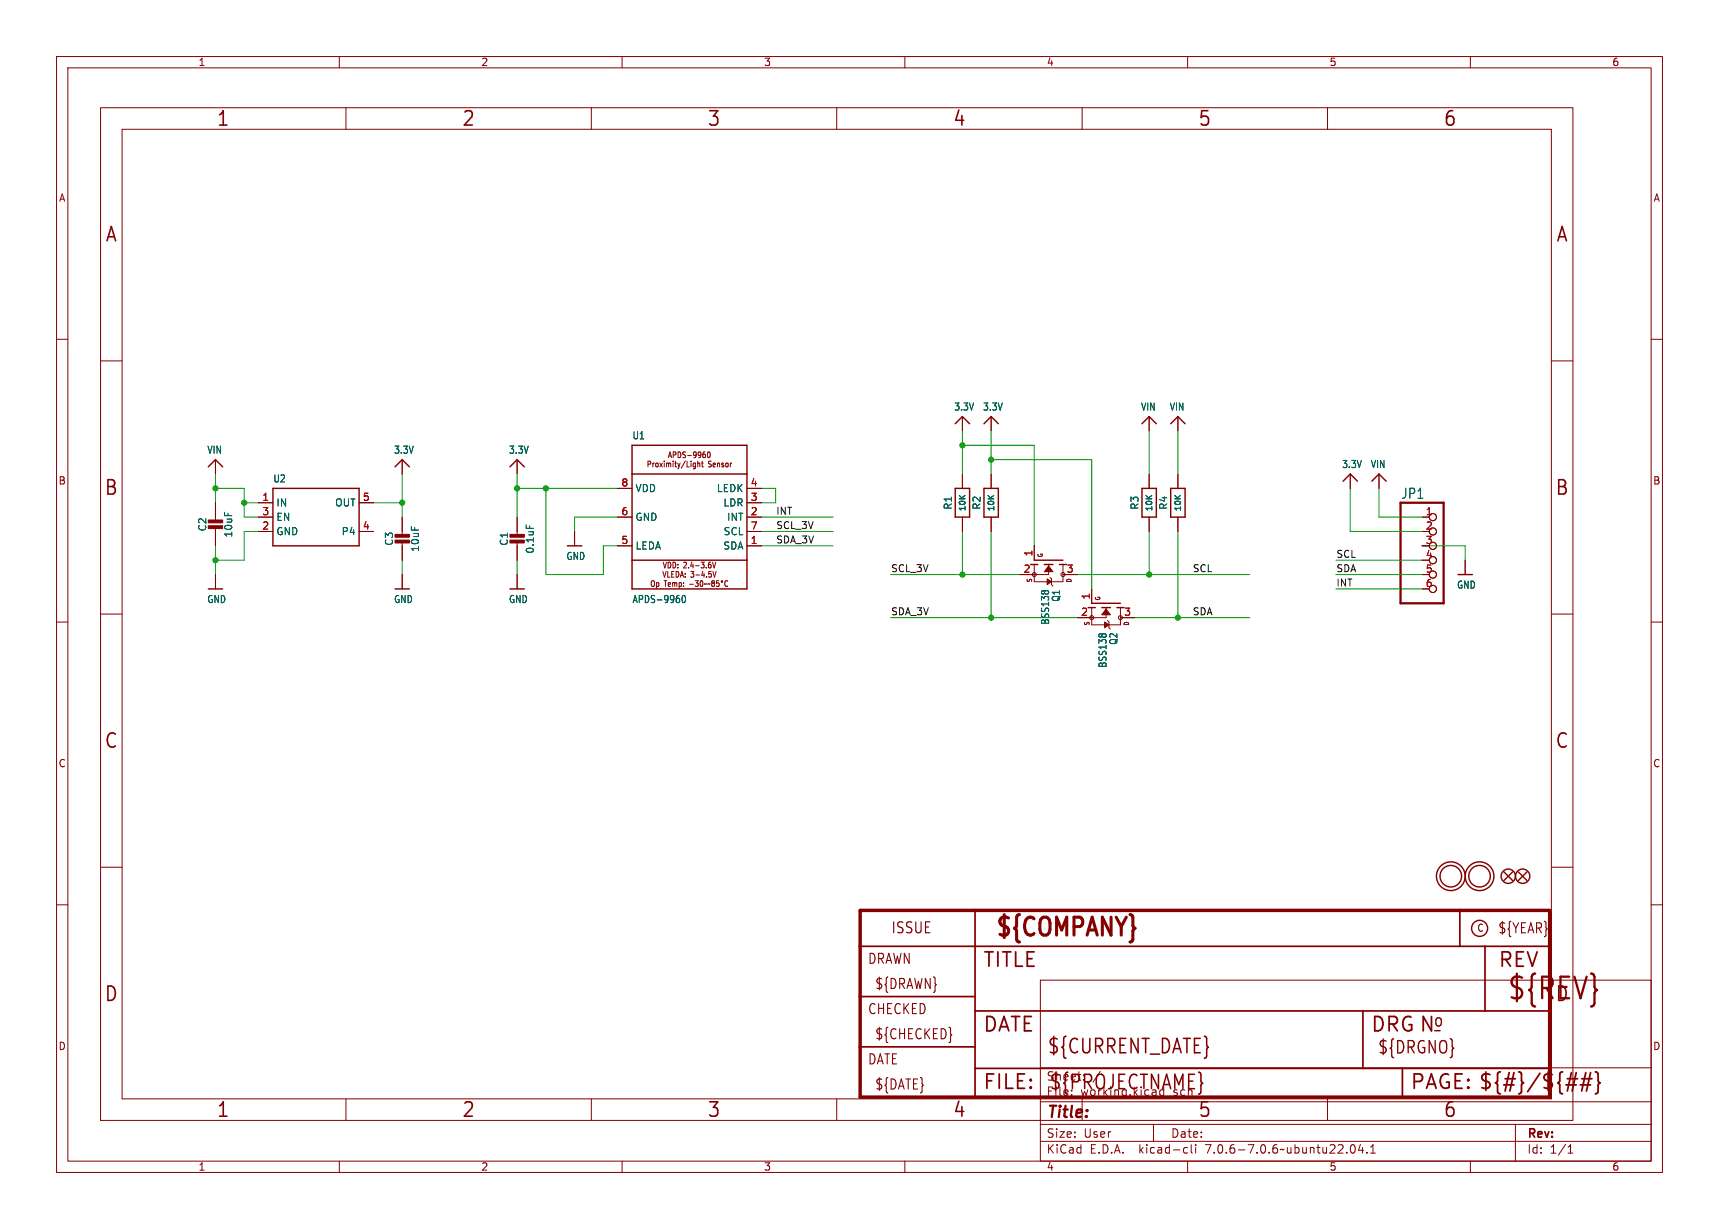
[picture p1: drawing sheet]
<svg xmlns="http://www.w3.org/2000/svg" width="304mm" height="217mm" viewBox="0 0 304 217" stroke-linecap="round" stroke-linejoin="round" font-family="sans-serif">
<g fill="none" stroke="#840000" stroke-width=".18">
<path d="M10 10h284v197.3h-284zM12 12h280v193.3h-280zM17.8 19h260.3v179.1h-260.3zM60 10v2M61.2 19v3.9M104.6 19v3.9M110 10v2M148 19v3.9M160 10v2M191.3 19v3.9M210 10v2M234.7 19v3.9"/>
<path d="M260 10v2M21.6 22.9h252.7v171.4h-252.7zM10 60h2M292 60h2M17.8 63.8h3.8M119.9 79.9a.51 .51 0 0 1 .5 .5 .51 .51 0 0 1-.5 .5zM121.2 80h-.4a.41 .41 0 0 0 .4 .5l-.1 .4h-.4M124.7 79.9l-.3 .1-.1 .2v.5l.1 .2 .3-.1v-.5h-.3l-.1 .2M125.2 80l.1-.1a.58 .58 0 0 1 0 1 .76 .76 0 0 1-.1-.9zM170.2 73.7v2.5M175.3 73.7v2.5M203.2 73.7v2.5"/>
<path d="M208.3 73.7v2.5M274.3 63.8h3.8M38.1 81.3v2.5M38.1 88.9v3.3M38.1 93.2v3.3M45.7 91.4h2.6M45.7 88.9h2.6M45.7 94h2.6M63.5 88.9h2.5M63.5 94h2.5M71.1 81.3v2.5M71.1 91.4v3.3"/>
<path d="M71.1 95.8v3.3M91.4 81.3v2.5M91.4 91.4v3.3M91.4 95.8v3.3M101.6 94v2.5M109.2 91.4h2.6M109.2 96.5h2.6M109.2 86.4h2.6M114.6 82.1l.4-.1v-.4l-.4-.1v1.1M115.4 81.9v.7M115.7 81.9l-.3 .2M116 81.9h.2l.2 .2v.3l-.2 .2-.3-.2z"/>
<path d="M116.7 81.9l.4 .7M117.1 81.9l-.4 .7M117.3 99.4l.3 1 .2-1M117.5 81.5v.1M117.5 81.9v.7M117.9 82l.2-.1 .1 .1M117.9 81.9v.7M118.1 99.4a.51 .51 0 0 1 .5 .5 .51 .51 0 0 1-.5 .5zM118.2 80.9l.3-1 .3 1M118.2 82l.2-.1h.2v.7M118.2 82v.6M118.3 80.6h.4"/>
<path d="M119 99.4a.51 .51 0 0 1 .5 .5 .51 .51 0 0 1-.5 .5zM119 81.5v.1M119 81.9v.7M119 80.4h.5v-.4l-.5-.1v1M119.3 81.9h.3M119.4 81.5v.9l.2 .2M119.8 81.9l.2 .7M119.9 99.8v.1M120 82.6l-.2 .3M120.3 81.9l-.3 .7M120.9 99.5l.3-.1 .2 .3-.5 .7h.5M121.2 81.5l-.7 1.3"/>
<path d="M121.5 81.5v1.1h.4M121.6 80.5h.6M122.2 81.5v.1M122.2 81.9v.7M122.3 99.4l-.2 .7h.6M122.5 99.8v.6M123 81.9h-.3l-.1 .2v.4h.4M123 81.9v.8l-.2 .2h-.2M123.1 80.3l-.2 .2h-.2v-.5l.2-.1 .2 .2v.6l-.2 .2h-.2M123.4 82l.3-.1v.7M123.4 81.5v1.1M123.9 80.3l-.1 .2h-.3v-.5l.3-.1 .1 .2v.6l-.1 .2h-.3"/>
<path d="M124 99.4h.5l-.3 .4 .3 .1v.4l-.2 .1-.3-.1M124 81.9h.4M124.2 81.5v.9l.2 .2M125.7 99.4l-.3 .1-.1 .2v.5l.1 .2 .3-.1v-.5h-.3l-.1 .2M125.8 81.6h-.5a.41 .41 0 0 0 .4 .6v.3h-.4M126 99.4l.3 1 .3-1M126.1 82.2l.4-.1v-.2h-.3l-.1 .1v.5h.4M126.9 82l.3-.1v.7M126.9 81.9v.7M127.9 81.9h-.2l-.1 .1 .1 .2 .2 .1v.2h-.3M128.4 81.9h.2l.2 .2v.3l-.2 .2-.3-.2zM129.1 81.9v.7"/>
<path d="M132.1 91.4h2.5M132.1 96.5h2.5M132.1 88.9h2.5M132.1 94h2.5M132.1 86.4h2.5M170.2 83.8v2.6M170.2 91.4v2.6M175.3 83.8v2.6M175.3 91.4v2.6M182.9 99.8v3.1h5.1v-3.1M182.9 96.5v2.6M185.4 99.8v1.8h-5.1"/>
<path d="M203.2 83.8v2.6M203.2 91.4v2.6M208.3 83.8v2.6M208.3 91.4v2.6M238.8 83.8v2.6M243.8 83.8v2.6M251.5 91.4h1.2M251.5 96.5h1.2M259.1 99.1v2.5M10 110h2M17.8 108.6h3.8M38.1 101.6v2.5"/>
<path d="M71.1 101.6v2.5M91.4 101.6v2.5M115.3 102.7h.2l.2 .1v.6l-.2 .3-.3-.1v-.6zM116.1 103.1l.2-.1 .2 .2-.1 .5h-.3M116.1 103v1M117.2 101l.3 1.1 .3-1.1M117.4 102.7h.5M117.7 102.7v1M118.1 101v1.1h.4M118.2 103.4l.4-.1-.1-.2-.2-.1-.1 .2v.5h.3M118.8 101.5h.3M118.9 103.1l.3-.1 .1 .2"/>
<path d="M118.9 103v.7M119.2 101h-.4v1.1h.4M119.3 103.2l.1-.2 .2 .1 .1 .6M119.3 103.2v.5M119.6 101a.51 .51 0 0 1 .5 .6 .51 .51 0 0 1-.5 .5zM119.9 100.3v.1M120.1 103.1l.2-.1 .2 .2-.1 .5h-.3M120.1 103v1M120.3 102.1l.3-1.1 .3 1.1M120.4 101.8h.4M120.9 103.6v.1M120.9 103.1v.1"/>
<path d="M121.2 102v.1M121.2 101.4v.1M121.8 100.3v.1M121.9 103.3h.7M122.1 101h.6l-.3 .4 .2 .1v.5l-.1 .1-.4-.1M122.9 102.7h.6l-.3 .4 .2 .1v.4l-.1 .1-.4-.1M123 100h.6M123.1 101.7h.6M123.9 102.7h.1a.58 .58 0 0 1 0 1 .76 .76 0 0 1-.1-1zM124.3 101l-.2 .7h.5M124.5 101.4v.7M124.9 100.3v.1"/>
<path d="M124.9 102v.1M124.9 103.2l-.4 .1M125.6 103.2l-.5 .1M125.8 101h-.4l-.1 .5h.4l.1 .5-.2 .1-.3-.1M126 103.1l-.2-.2 .2-.2 .3 .2-.1 .2M126 103.1l-.2 .2 .2 .4 .3-.2-.1-.4M126 103.1h.2M126.1 101l.2 1.1 .3-1.1M127.1 102.7h-.4v.5l.4-.1v.5l-.1 .1-.3-.1M128.2 102.9a.43 .43 0 0 0 0 .6 .43 .43 0 0 0 .5 .1M185.7 102.1l.2 .3v1l.3 .2M188 101.6h2.5"/>
<path d="M193 107.4v3.1h5.1v-3.1M193 104.1v2.6M195.6 107.4v1.8h-5.1M195.8 109.7l.3 .3v1l.2 .3M198.1 109.2h2.6M251.5 101.6h1.2M251.5 104.1h1.2M274.3 108.6h3.8M292 110h2M10 160h2M17.8 153.4h3.8M274.3 153.4h3.8"/>
<path d="M292 160h2M184 173.3h108v32h-108zM61.2 194.3v3.8M104.6 194.3v3.8M148 194.3v3.8M184 198.8h108M184 194.8h108M184 188.8h108M191.3 194.3v3.8M204 198.8v3M234.7 194.3v3.8M268 198.8v6.5"/>
<path d="M60 205.3v2M110 205.3v2M160 205.3v2M184 201.8h108M209.6 202.9l.4 .1M210 203.8l-.4 .1M210 205.3v2M210.6 202.4v1.3l.2 .2M211.4 202.4v.2M211.4 202.9v1M239 202.5l.1-.1a.81 .81 0 0 1 .6 .6 .81 .81 0 0 1-.3 .8l-.1 .1a.81 .81 0 0 1-.6-.6 .81 .81 0 0 1 .3-.8zM240.6 202.3l-.4 1.1h.9"/>
<path d="M240.9 202.9v1M241.7 203.8v.1M242.3 203.9h.9M242.3 202.8l.5-.4v1.5M260 205.3v2M277.3 203.9h.8M277.3 202.8l.4-.4v1.5"/>
<circle cx="253.4" cy="96.5" r=".63"/>
<circle cx="253.4" cy="99.1" r=".63"/>
<circle cx="253.4" cy="94" r=".63"/>
<circle cx="253.4" cy="91.4" r=".63"/>
<circle cx="182.9" cy="101.6" r=".36"/>
<circle cx="188" cy="101.6" r=".36"/>
<circle cx="193" cy="109.2" r=".36"/>
<circle cx="198.1" cy="109.2" r=".36"/>
<circle cx="253.4" cy="101.6" r=".63"/>
<circle cx="253.4" cy="104.1" r=".63"/>
</g>
<g fill="none" stroke="#840000" stroke-width=".25">
<path d="M111.8 78.7h20.3v25.4h-20.3zM168.9 74.9l1.3-1.2 1.2 1.2M174 74.9l1.3-1.2 1.2 1.2M201.9 74.9l1.3-1.2 1.3 1.2M207 74.9l1.3-1.2 1.2 1.2M36.8 82.5l1.3-1.2 1.3 1.2M48.3 86.4h15.2v10.1h-15.2zM69.8 82.5l1.3-1.2 1.3 1.2M90.2 82.5l1.2-1.2 1.3 1.2M100.3 96.5h2.6M111.8 99.1h20.3M111.8 83.8h20.3"/>
<path d="M168.9 86.4h2.5v5h-2.5zM174 86.4h2.5v5h-2.5zM182.2 99.8h1.3M182.9 99.1h5.1M184.7 99.8h1.5M187.3 99.8h1.3M201.9 86.4h2.6v5h-2.6zM207 86.4h2.5v5h-2.5zM237.5 85.1l1.3-1.3 1.2 1.3M242.6 85.1l1.2-1.3 1.3 1.3M36.8 104.1h2.6M69.8 104.1h2.6"/>
<path d="M90.2 104.1h2.5M192.4 107.4h1.3M193 106.7h5.1M194.8 107.4h1.5M197.5 107.4h1.3M257.8 101.6h2.5M265.9 154.2l1.6 1.5M267.5 154.2l-1.6 1.5M268.5 154.2l1.5 1.5M270 154.2l-1.5 1.5"/>
<circle cx="256.5" cy="154.9" r="2.54"/>
<circle cx="256.5" cy="154.9" r="1.9"/>
<circle cx="261.6" cy="154.9" r="2.54"/>
<circle cx="261.6" cy="154.9" r="1.9"/>
<circle cx="266.7" cy="154.9" r="1.27"/>
<circle cx="269.2" cy="154.9" r="1.27"/>
<circle cx="261.6" cy="164.2" r="1.42"/>
</g>
<path d="M152.1 161h121.9v33h-121.9z" fill="none" stroke="#840000" stroke-width=".61"/>
<path d="M152.1 176.2h20.3M152.1 167.3h121.9M172.4 161v33M172.4 178.8h101.6M241 178.8v10.1M258.1 161v6.3M262.6 167.3v11.5M152.1 185.1h20.3M172.4 188.9h101.6M248 188.9v5.1" fill="none" stroke="#840000" stroke-width=".3"/>
<path d="M276.9 191.8h1.8M277.1 190.8h1.9M278.7 189.7l-.7 3.2M279.4 191.8h1.9M279.7 190.8h1.8M280.4 189.7l-.7 3.2M281.3 189.7l-.8 3.2M282.1 189.5l.4 .2 .1 .2v1.2l.3 .4-.3 .3v1.2l-.1 .3-.4 .1" fill="none" stroke="#840000" stroke-width=".32"/>
<path d="M168.2 182.9l.1 .1-.1 .1" fill="none" stroke="#840000" stroke-width=".19"/>
<g fill="#840000" stroke="#840000" stroke-width=".18">
<path d="M195.6 107.7l.7 1h-1.5z"/>
<path d="M195.3 110l.8 .5-.8 .5z"/>
<path d="M90.2 95.5h2.5v.5h-2.5z"/>
<path d="M90.2 94.5h2.5v.5h-2.5z"/>
<path d="M185.4 100.1l.8 1h-1.5z"/>
<path d="M185.2 102.4l.7 .5-.7 .5z"/>
<path d="M69.8 95.5h2.6v.5h-2.6z"/>
<path d="M69.8 94.5h2.6v.5h-2.6z"/>
<path d="M36.8 93h2.6v.5h-2.6z"/>
<path d="M36.8 91.9h2.6v.6h-2.6z"/>
</g>
<path d="M93 92.8v.6M120.7 105.4l.2-.1a.72 .72 0 0 1 0 1.3 .94 .94 0 0 1-.2-1.2zM184.2 104.5l.2-.1 .2 .1M184.8 104.5l.1-.1 .5 .1M194.4 112.2l.2-.1 .2 .1M194.9 112.2l.2-.1 .4 .1" fill="none" stroke="#006464" stroke-width=".18"/>
<path d="M247.6 88.9h7.7v17.8h-7.7z" fill="none" stroke="#840000" stroke-width=".41"/>
<g fill="none" stroke="#009600" stroke-width=".18">
<path d="M170.2 76.2v7.6M170.2 78.7h12.7v17.8M175.3 76.2v7.6M203.2 76.2v7.6M208.3 76.2v7.6M38.1 86.4h5.1v5h2.5M38.1 83.8v5.1M38.1 96.5v5.1M43.2 88.9h2.5M45.7 94h-2.5v5.1h-5.1M66 88.9h5.1M71.1 83.8v7.6"/>
<path d="M71.1 99.1v2.5M91.4 86.4h17.8M91.4 83.8v7.6M91.4 99.1v2.5M96.5 86.4v15.2h10.2v-5.1h2.5M109.2 91.4h-7.6v2.6M134.6 91.4h12.7M134.6 86.4h2.6v2.5h-2.6M134.6 96.5h12.7M134.6 94h12.7M170.2 94v7.6M175.3 81.3h17.7v22.8"/>
<path d="M175.3 94v15.2M203.2 94v7.6M208.3 94v15.2M236.2 99.1h15.3M238.8 86.4v7.6h12.7M243.8 86.4v5h7.7M251.5 96.5h7.6v2.6M157.5 101.6h22.8M157.5 109.2h33M190.5 101.6h30.5M200.7 109.2h20.3M236.2 101.6h15.3"/>
<path d="M236.2 104.1h15.3"/>
</g>
<g fill="#009600" stroke="#009600" stroke-width=".18">
<circle cx="43.2" cy="88.9" r=".46"/>
<circle cx="38.1" cy="99.1" r=".46"/>
<circle cx="38.1" cy="86.4" r=".46"/>
<circle cx="71.1" cy="88.9" r=".46"/>
<circle cx="203.2" cy="101.6" r=".46"/>
<circle cx="208.3" cy="109.2" r=".46"/>
<circle cx="175.3" cy="109.2" r=".46"/>
<circle cx="170.2" cy="101.6" r=".46"/>
<circle cx="170.2" cy="78.7" r=".46"/>
<circle cx="175.3" cy="81.3" r=".46"/>
<circle cx="91.4" cy="86.4" r=".46"/>
<circle cx="96.5" cy="86.4" r=".46"/>
</g>
<text font-size="5.3" fill="#840000" x="266.4" y="177.3">${REV}</text>
<text font-size="4.4" fill="#840000" x="175.7" y="166.3">${COMPANY}</text>
<g font-size="3.5" fill="#840000">
<text x="38.2" y="22.7">1</text>
<text x="81.6" y="22.7">2</text>
<text x="125" y="22.7">3</text>
<text x="168.4" y="22.7">4</text>
<text x="211.8" y="22.7">5</text>
<text x="255.1" y="22.7">6</text>
<text x="18.5" y="43.1">A</text>
<text x="275" y="43.1">A</text>
<text x="18.3" y="87.9">B</text>
<text x="274.9" y="87.9">B</text>
<text x="18.3" y="132.7">C</text>
<text x="274.9" y="132.7">C</text>
<text x="173.7" y="171.4">TITLE</text>
<text x="264.8" y="171.4">REV</text>
<text x="18.3" y="177.4">D</text>
<text x="274.9" y="177.4">D</text>
<text x="173.7" y="182.9">DATE</text>
<text x="242.3" y="182.9">DRG N</text>
<text x="185.1" y="186.7">${CURRENT_DATE}</text>
<text x="38.2" y="197.9">1</text>
<text x="81.6" y="197.9">2</text>
<text x="125" y="197.9">3</text>
<text x="168.4" y="197.9">4</text>
<text x="173.7" y="193">FILE:</text>
<text x="185.4" y="193">${PROJECTNAME}</text>
<text x="211.8" y="197.9">5</text>
<text x="249.3" y="193">PAGE: ${#}/${##}</text>
<text x="255.1" y="197.9">6</text>
</g>
<g font-size="3" fill="#840000">
<text x="253.4" y="181.9">o</text>
<text x="243.5" y="186.6">${DRGNO}</text>
</g>
<text font-size="2.8" fill="#840000" x="185" y="198.2">Title:</text>
<text font-size="2.7" fill="#840000" x="157.5" y="165.3">ISSUE</text>
<text font-size="2.5" fill="#006464" x="247.7" y="88.4">JP1</text>
<g font-size="2.5" fill="#840000">
<text x="264.8" y="165.3">${YEAR}</text>
<text x="153.4" y="170.7">DRAWN</text>
<text x="153.4" y="179.6">CHECKED</text>
<text x="154.6" y="175.2">${DRAWN}</text>
<text x="154.6" y="184">${CHECKED}</text>
<text x="153.4" y="188.5">DATE</text>
<text x="154.6" y="192.9">${DATE}</text>
</g>
<g font-size="2.1" fill="#840000">
<text x="185" y="191.3">Sheet:</text>
<text x="193.2" y="191.3">/</text>
<text x="185" y="194">File:</text>
<text x="191" y="194">working.kicad_sch</text>
<text x="185" y="201.4">Size:</text>
<text x="191.6" y="201.4">User</text>
<text x="207" y="201.4">Date:</text>
<text x="270" y="201.6">Rev:</text>
<text x="185" y="204.2">KiCad</text>
<text x="192.7" y="204.2">E.D.A.</text>
<text x="201.6" y="204.2">kicad-cli</text>
<text x="213.4" y="204.2">7.0.6-7.0.6~ubuntu22.04.1</text>
<text x="270" y="204.2">Id:</text>
<text x="274" y="204.2">1/1</text>
</g>
<g font-size="1.8" fill="#840000">
<text x="35" y="11.9">1</text>
<text x="85" y="11.9">2</text>
<text x="135" y="11.9">3</text>
<text x="185" y="11.9">4</text>
<text x="235" y="11.9">5</text>
<text x="285" y="11.9">6</text>
<text x="10.3" y="35.9">A</text>
<text x="292.3" y="35.9">A</text>
<text x="10.3" y="85.9">B</text>
<text x="292.2" y="85.9">B</text>
<text x="10.3" y="135.9">C</text>
<text x="292.2" y="135.9">C</text>
<text x="261.2" y="164.9">C</text>
<text x="10.3" y="185.9">D</text>
<text x="292.2" y="185.9">D</text>
<text x="35" y="207.2">1</text>
<text x="85" y="207.2">2</text>
<text x="135" y="207.2">3</text>
<text x="185" y="207.2">4</text>
<text x="235" y="207.2">5</text>
<text x="285" y="207.2">6</text>
</g>
<g font-size="1.8" fill="#006464">
<text x="111.7" y="77.9">U1</text>
<text x="168.6" y="72.8">3.3V</text>
<text x="173.7" y="72.8">3.3V</text>
<text x="201.6" y="72.8">VIN</text>
<text x="206.7" y="72.8">VIN</text>
<text x="36.5" y="80.4">VIN</text>
<text x="69.6" y="80.4">3.3V</text>
<text x="89.9" y="80.4">3.3V</text>
<text x="237.2" y="83">3.3V</text>
<text x="242.3" y="83">VIN</text>
<text x="48.2" y="85.5">U2</text>
<text x="48.8" y="89.8">IN</text>
<text x="59.2" y="89.8">OUT</text>
<text x="112.3" y="87.2">VDD</text>
<text x="126.7" y="87.2">LEDK</text>
<text x="127.8" y="89.8">LDR</text>
<text x="36.7" y="94.1" transform="rotate(-90 36.7 94.1)">C2</text>
<text x="41.3" y="95.2" transform="rotate(-90 41.3 95.2)">10uF</text>
<text x="48.8" y="94.8">GND</text>
<text x="48.8" y="92.3">EN</text>
<text x="60.3" y="94.8">P4</text>
<text x="112.3" y="92.3">GND</text>
<text x="127.9" y="94.8">SCL</text>
<text x="128.5" y="92.3">INT</text>
<text x="168.5" y="90.2" transform="rotate(-90 168.5 90.2)">R1</text>
<text x="173.6" y="90.2" transform="rotate(-90 173.6 90.2)">R2</text>
<text x="201.5" y="90.2" transform="rotate(-90 201.5 90.2)">R3</text>
<text x="206.6" y="90.2" transform="rotate(-90 206.6 90.2)">R4</text>
<text x="69.7" y="96.6" transform="rotate(-90 69.7 96.6)">C3</text>
<text x="74.3" y="97.7" transform="rotate(-90 74.3 97.7)">10uF</text>
<text x="90" y="96.6" transform="rotate(-90 90 96.6)">C1</text>
<text x="94.6" y="98" transform="rotate(-90 94.6 98)">0.1uF</text>
<text x="100" y="99.2">GND</text>
<text x="112.3" y="97.4">LEDA</text>
<text x="127.8" y="97.4">SDA</text>
<text x="36.5" y="106.8">GND</text>
<text x="69.6" y="106.8">GND</text>
<text x="89.9" y="106.8">GND</text>
<text x="111.7" y="106.8">APDS-9960</text>
<text x="187.6" y="106.5" transform="rotate(-90 187.6 106.5)">Q1</text>
<text x="257.5" y="104.3">GND</text>
<text x="185.7" y="110.6" transform="rotate(-90 185.7 110.6)">BSS138</text>
<text x="195.9" y="118.2" transform="rotate(-90 195.9 118.2)">BSS138</text>
<text x="197.8" y="114.1" transform="rotate(-90 197.8 114.1)">Q2</text>
</g>
<g font-size="1.8" fill="#a90000">
<text x="46.3" y="88.6">1</text>
<text x="64.1" y="88.6">5</text>
<text x="109.8" y="86.1">8</text>
<text x="132.6" y="88.6">3</text>
<text x="132.6" y="86.1">4</text>
<text x="46.3" y="93.7">2</text>
<text x="46.3" y="91.2">3</text>
<text x="64.1" y="93.7">4</text>
<text x="109.8" y="91.2">6</text>
<text x="132.6" y="91.2">2</text>
<text x="132.6" y="93.7">7</text>
<text x="252" y="91.2">1</text>
<text x="252" y="93.7">2</text>
<text x="109.8" y="96.3">5</text>
<text x="132.6" y="96.3">1</text>
<text x="180.9" y="101.3">2</text>
<text x="182.6" y="98.5" transform="rotate(-90 182.6 98.5)">1</text>
<text x="188.5" y="101.3">3</text>
<text x="252" y="96.3">3</text>
<text x="252" y="98.8">4</text>
<text x="252" y="101.3">5</text>
<text x="192.8" y="106.1" transform="rotate(-90 192.8 106.1)">1</text>
<text x="252" y="103.9">6</text>
<text x="191.1" y="109">2</text>
<text x="198.7" y="109">3</text>
</g>
<g font-size="1.7" fill="#0f0f0f">
<text x="137.2" y="91.1">INT</text>
<text x="137.2" y="93.6">SCL_3V</text>
<text x="137.2" y="96.2">SDA_3V</text>
<text x="157.5" y="101.3">SCL_3V</text>
<text x="210.8" y="101.3">SCL</text>
<text x="236.2" y="98.7">SCL</text>
<text x="236.2" y="101.3">SDA</text>
<text x="236.2" y="103.8">INT</text>
<text x="157.5" y="108.9">SDA_3V</text>
<text x="210.8" y="108.9">SDA</text>
</g>
<g font-size="1.4" fill="#840000">
<text x="129.4" y="82">Sensor</text>
<text x="128" y="102.3">Temp:</text>
</g>
<g font-size="1.4" fill="#006464">
<text x="171" y="90.6" transform="rotate(-90 171 90.6)">10K</text>
<text x="176.1" y="90.6" transform="rotate(-90 176.1 90.6)">10K</text>
<text x="204" y="90.6" transform="rotate(-90 204 90.6)">10K</text>
<text x="209.1" y="90.6" transform="rotate(-90 209.1 90.6)">10K</text>
</g>
<g font-size="1.1" fill="#840000">
<text x="184.5" y="98.6" transform="rotate(-90 184.5 98.6)">G</text>
<text x="182.6" y="103" transform="rotate(-90 182.6 103)">S</text>
<text x="189.6" y="103" transform="rotate(-90 189.6 103)">D</text>
<text x="194.7" y="106.2" transform="rotate(-90 194.7 106.2)">G</text>
<text x="192.8" y="110.6" transform="rotate(-90 192.8 110.6)">S</text>
<text x="199.7" y="110.7" transform="rotate(-90 199.7 110.7)">D</text>
</g>
</svg>
